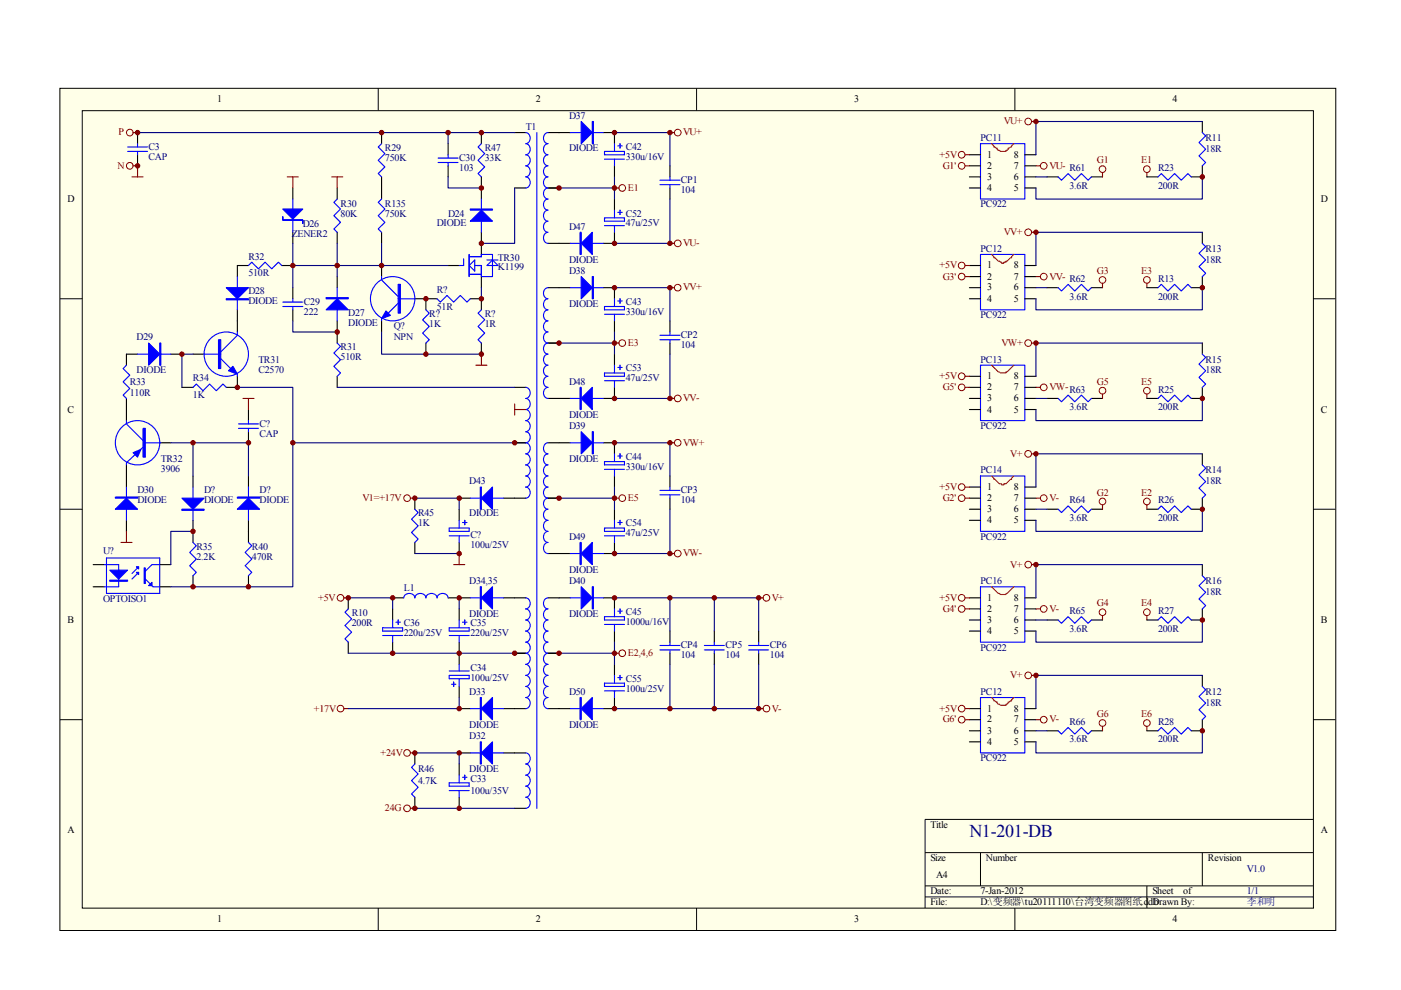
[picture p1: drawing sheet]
<svg xmlns="http://www.w3.org/2000/svg" width="297mm" height="210mm" viewBox="0 0 297 210" stroke-linecap="round" stroke-linejoin="round" font-family="sans-serif">
<path d="M12.7 18.7h270.5v178.6h-270.5z" fill="#ffffe8"/>
<g fill="none" stroke="#000" stroke-width=".21">
<path d="M12.7 18.7h270.5v178.6h-270.5zM80.2 18.7v4.7M147.7 18.7v4.7M215.2 18.7v4.7M17.4 23.5h261.1v169h-261.1zM12.7 63.3h4.7M278.4 63.3h4.7M12.7 108h4.7M278.4 108h4.7M12.7 152.6h4.7M278.4 152.6h4.7M278.4 173.7h-82.3v18.8"/>
<path d="M80.2 192.5v4.7M147.7 192.5v4.7M196.1 180.8h82.3M196.1 187.8h82.3M196.1 190.2h82.3M207.9 180.8v7M215.2 192.5v4.7M243.2 187.8v4.7M254.9 180.8v7"/>
</g>
<g fill="none" stroke="#000" stroke-width=".23">
<path d="M29.2 28.1v2.4M29.2 32.8v2.4M62.1 39.9v2.3M71.5 39.9v2.3M80.9 28.1v2.4M80.9 37.5v4.7M95 30.5v2.3M95 35.2v2.3M102.1 28.1v2.4M102.1 37.5v4.7M109.1 28.1h2.4M109.1 39.9h2.4"/>
<path d="M116.2 28.1h4.7M116.2 39.9h2.3M127.9 28.1h2.4v2.4M130.3 35.2v2.3M142 35.2v2.3M142 39.9v2.3M205.5 39.9h2.4M205.5 32.8h2.4M205.5 35.2h2.4M205.5 37.5h2.4M217.3 39.9h2.3M217.3 32.8h2.3"/>
<path d="M217.3 35.2h2.3M217.3 37.5h2.3M222 37.5h2.3M231.4 37.5h2.4M243.2 37.5h2.3M254.9 35.2v2.3h-2.3M254.9 25.8v2.3M52.7 56.3h-2.4v2.3M59.7 56.3h2.4M62.1 49.3v2.3M71.5 49.3v2.3M71.5 58.6v2.4"/>
<path d="M80.9 49.3v2.3M80.9 56.3v2.3M95 56.3h2.4M102.1 49.3v4.6M102.1 58.6v2.4M116.2 51.6h4.7M130.3 49.3v2.3h-2.4M130.3 42.2v2.4M205.5 56.3h2.4M205.5 58.6h2.4M217.3 56.3h2.3M217.3 58.6h2.3"/>
<path d="M254.9 58.6v2.4h-2.3M254.9 49.3v2.3M29.2 75.1h-2.4v2.3M36.2 75.1h2.4M40.9 75.1h2.4M50.3 79.8v2.3h-2.3M50.3 65.7v4.7M62.1 61v2.3M62.1 65.7v2.3M71.5 68v4.7M71.5 79.8v2.3M80.9 68v2.4"/>
<path d="M88 63.3h4.7M90.3 63.3v2.4M90.3 72.7v2.4M99.7 63.3h2.4v2.4M102.1 72.7v2.4M116.2 72.7h2.3M116.2 61h4.7M127.9 61h2.4v2.3M130.3 68v2.4M130.3 75.1v2.3M142 68v2.4M142 72.7v2.4"/>
<path d="M205.5 61h2.4M205.5 63.3h2.4M205.5 79.8h2.4M217.3 61h2.3M217.3 63.3h2.3M217.3 79.8h2.3M222 61h2.3M231.4 61h2.4M243.2 61h2.3M254.9 72.7v2.4M26.8 84.5v4.7M26.8 98.6v4.7"/>
<path d="M33.9 93.9h2.3M38.6 82.1h2.3M52.7 86.8v2.4M52.7 91.5v2.4M109.1 82.1h2.4M109.1 93.9h2.4M116.2 93.9h4.7M116.2 84.5h4.7M127.9 93.9h2.4v2.3M130.3 82.1v2.4h-2.4M205.5 82.1h2.4M205.5 84.5h2.4"/>
<path d="M205.5 86.8h2.4M217.3 82.1h2.3M217.3 84.5h2.3M217.3 86.8h2.3M222 84.5h2.3M231.4 84.5h2.4M243.2 84.5h2.3M254.9 82.1v2.4h-2.3M254.9 96.2v2.4M19.8 119.7h2.3M26.8 110.3v2.4M33.9 119.7h2.3"/>
<path d="M40.9 100.9v2.4M40.9 110.3v4.7M52.7 100.9v2.4M52.7 110.3v4.7M88 105.6v2.4M88 115v2.4M97.4 105.6h2.3M97.4 108v2.3M97.4 115v2.4M106.8 105.6h4.7M116.2 105.6h2.3M116.2 117.4h4.7"/>
<path d="M130.3 115v2.4h-2.4M130.3 100.9v2.4M130.3 108v2.3M142 100.9v2.4M142 105.6v2.4M205.5 105.6h2.4M205.5 103.3h2.4M205.5 108h2.4M205.5 110.3h2.4M217.3 105.6h2.3M217.3 103.3h2.3M217.3 108h2.3"/>
<path d="M217.3 110.3h2.3M222 108h2.3M231.4 108h2.4M243.2 108h2.3M254.9 105.6v2.4h-2.3M254.9 119.7v2.4M19.8 124.4h2.3M33.9 124.4h2.3M40.9 122.1v2.3M52.7 122.1v2.3M73.8 126.8v2.3M73.8 136.2v2.3"/>
<path d="M83.2 126.8h2.4M83.2 129.1v2.4M83.2 136.2v2.3M95 126.8h4.7M97.4 129.1v2.4M97.4 136.2v4.7M106.8 126.8h4.7M109.1 138.5h2.4M116.2 138.5h2.3M116.2 126.8h4.7M127.9 126.8h2.4v2.3M130.3 133.8v2.4"/>
<path d="M142 133.8v2.4M142 138.5v2.4M151.4 133.8v2.4M151.4 138.5v2.4M160.9 133.8v2.4M160.9 138.5v2.4M205.5 126.8h2.4M205.5 129.1h2.4M205.5 131.5h2.4M205.5 133.8h2.4M217.3 126.8h2.3M217.3 129.1h2.3"/>
<path d="M217.3 131.5h2.3M217.3 133.8h2.3M222 131.5h2.3M231.4 131.5h2.4M243.2 131.5h2.3M254.9 129.1v2.4h-2.3M88 159.6v2.4M97.4 150.2h2.3M97.4 145.5v2.4M97.4 159.6h2.3M106.8 150.2h4.7M106.8 159.6h4.7"/>
<path d="M116.2 150.2h4.7M130.3 147.9v2.3h-2.4M130.3 140.9v2.3M205.5 150.2h2.4M205.5 152.6h2.4M205.5 154.9h2.4M205.5 157.3h2.4M217.3 150.2h2.3M217.3 152.6h2.3M217.3 154.9h2.3M217.3 157.3h2.3M222 154.9h2.3"/>
<path d="M231.4 154.9h2.4M243.2 154.9h2.3M254.9 143.2v2.3M254.9 152.6v2.3h-2.3M88 169v2.4M97.4 162v2.3M97.4 169v2.4M109.1 171.4h2.4"/>
</g>
<g fill="none" stroke="#00f" stroke-width=".23">
<path d="M27 31.2h4.3M27 32.1h4.3M29.2 30.5v.7M29.2 32.1v.7M80.9 30.5l-.7 .7 1.4 1.4-1.4 1.4 1.4 1.4-1.4 1.4 .7 .7M92.9 33.5h4.2M92.9 34.5h4.2M95 32.8v.7M95 34.5v.7M102.1 30.5l-.7 .7 1.4 1.4-1.4 1.4 1.4 1.4-1.4 1.4 .7 .7M111.5 28.1a1.2 1.2 0 0 1 .9 1.2 1.2 1.2 0 0 1-.9 1.2 1.2 1.2 0 0 1 .9 1.1 1.2 1.2 0 0 1-.9 1.2 1.2 1.2 0 0 1 .9 1.2 1.2 1.2 0 0 1-.9 1.2 1.2 1.2 0 0 1 .9 1.1 1.2 1.2 0 0 1-.9 1.2 1.2 1.2 0 0 1 .9 1.2 1.2 1.2 0 0 1-.9 1.2M113.8 28.1v143.3"/>
<path d="M116.2 28.1a1.2 1.2 0 0 0-1 1.2 1.2 1.2 0 0 0 1 1.2 1.21 1.21 0 0 0-1 1.1 1.21 1.21 0 0 0 1 1.2 1.2 1.2 0 0 0-1 1.2 1.2 1.2 0 0 0 1 1.2 1.2 1.2 0 0 0-1 1.1 1.2 1.2 0 0 0 1 1.2 1.2 1.2 0 0 0-1 1.2 1.2 1.2 0 0 0 1 1.2 1.2 1.2 0 0 0-1 1.1 1.2 1.2 0 0 0 1 1.2 1.2 1.2 0 0 0-1 1.2 1.2 1.2 0 0 0 1 1.2 1.2 1.2 0 0 0-1 1.1 1.2 1.2 0 0 0 1 1.2 1.21 1.21 0 0 0-1 1.2 1.21 1.21 0 0 0 1 1.2 1.2 1.2 0 0 0-1 1.1 1.2 1.2 0 0 0 1 1.2M120.9 28.1h7M128.2 32.1h4.2v.7h-4.2zM128.2 33.7h4.2M130.3 30.5v1.6M130.3 33.7v1.5M131 30.9h.9M131.5 30.5v.9M139.9 39.2h4.3M139.9 38.2h4.3M142 37.5v.7M142 39.2v.7"/>
<path d="M207.9 30.5h9.4v11.7h-9.4zM224.3 37.5l.8 .7 1.4-1.4 1.4 1.4 1.4-1.4 1.4 1.4 .7-.7M245.5 37.5l.7-.7 1.4 1.4 1.4-1.4 1.4 1.4 1.5-1.4 .7 .7M254.9 28.1l.7 .7-1.4 1.4 1.4 1.4-1.4 1.4 1.4 1.5-.7 .7M50.3 58.6v7.1M52.7 56.3l.7-.7 1.4 1.4 1.4-1.4 1.4 1.4 1.4-1.4 .7 .7M62.1 42.2v7.1M71.5 42.2l-.7 .7 1.4 1.4-1.4 1.4 1.4 1.4-1.4 1.4 .7 .8M80.9 58.6v.7l3.5 3.6M80.9 42.2l-.7 .7 1.4 1.4-1.4 1.4 1.4 1.4-1.4 1.4 .7 .8M98.3 54.9v1.4h-.9M99.5 54.4h2.6v-.5h2.3v4.7h-2.3v-2.3h-1.4"/>
<path d="M99.5 53.9v4.7M99.5 58.2h2.6M99.5 56.3l1.2-1.2v2.4zM102.1 42.2v7.1M103.2 56.3l1.2-1.2 1.2 1.2zM103.2 55.1h2.4M120.9 51.6h7M128.2 46.2h4.2v.7h-4.2zM128.2 47.8h4.2M130.3 44.6v1.6M130.3 47.8v1.5M131 45h.9"/>
<path d="M131.5 44.6v.9M207.9 53.9h9.4v11.8h-9.4zM254.9 51.6l.7 .7-1.4 1.4 1.4 1.4-1.4 1.4 1.4 1.4-.7 .7M26.8 77.4l-.7 .7 1.4 1.4-1.4 1.5 1.4 1.4-1.4 1.4 .7 .7M29.2 75.1h7M43.3 75.1h3.5M46.8 76l2.1 2.1M50.3 70.4v.7l-3.5 3.5M50.3 79.3v.5M60 64h4.2M60 65h4.2M62.1 63.3v.7"/>
<path d="M62.1 65v.7M71.5 72.7l.7 .7-1.4 1.5 1.4 1.4-1.4 1.4 1.4 1.4-.7 .7M71.5 61v7M80.9 67.6v.4M84.4 64.3l-2.1 2.1M84.4 63.3h3.6M90.3 65.7l.7 .7-1.4 1.4 1.4 1.4-1.4 1.4 1.4 1.4-.7 .7M92.7 63.3l.7 .7 1.4-1.4 1.4 1.4 1.4-1.4 1.4 1.4 .7-.7M102.1 65.7l-.7 .7 1.4 1.4-1.4 1.4 1.4 1.4-1.4 1.4 .7 .7M116.2 65.7a1.2 1.2 0 0 0-1 1.2 1.2 1.2 0 0 0 1 1.1 1.2 1.2 0 0 0-1 1.2 1.2 1.2 0 0 0 1 1.2 1.2 1.2 0 0 0-1 1.2 1.2 1.2 0 0 0 1 1.1 1.2 1.2 0 0 0-1 1.2 1.2 1.2 0 0 0 1 1.2 1.2 1.2 0 0 0-1 1.2 1.2 1.2 0 0 0 1 1.1 1.21 1.21 0 0 0-1 1.2 1.21 1.21 0 0 0 1 1.2 1.2 1.2 0 0 0-1 1.2 1.2 1.2 0 0 0 1 1.1 1.2 1.2 0 0 0-1 1.2 1.2 1.2 0 0 0 1 1.2M116.2 61a1.2 1.2 0 0 0-1 1.2 1.2 1.2 0 0 0 1 1.1 1.2 1.2 0 0 0-1 1.2 1.2 1.2 0 0 0 1 1.2M120.9 61h7"/>
<path d="M128.2 65h4.2v.7h-4.2zM128.2 79.1h4.2v.7h-4.2zM128.2 66.6h4.2M130.3 63.3v1.7M130.3 66.6v1.4M130.3 77.4v1.7M131 63.8h.9M131 77.9h.9M131.5 63.3v1M131.5 77.4v1M139.9 72h4.3M139.9 71.1h4.3"/>
<path d="M142 70.4v.7M142 72v.7M207.9 77.4h9.4v11.8h-9.4zM224.3 61l.8 .7 1.4-1.4 1.4 1.4 1.4-1.4 1.4 1.4 .7-.7M245.5 61l.7-.7 1.4 1.4 1.4-1.4 1.4 1.4 1.5-1.4 .7 .7M254.9 75.1l.7 .7-1.4 1.4 1.4 1.4-1.4 1.4 1.4 1.4-.7 .7M26.8 89.2v.7l3.5 3.5M30.3 94.8l-3.5 3.3v.5M30.8 93.9h3.3M40.9 82.1l.7-.7 1.4 1.4 1.4-1.4 1.5 1.4 1.4-1.4 .7 .7M50.6 89.9h4.2M50.6 90.8h4.2"/>
<path d="M52.7 89.2v.7M52.7 90.8v.7M111.5 82.1a1.2 1.2 0 0 1 .9 1.2 1.2 1.2 0 0 1-.9 1.2 1.2 1.2 0 0 1 .9 1.2 1.2 1.2 0 0 1-.9 1.1 1.2 1.2 0 0 1 .9 1.2 1.2 1.2 0 0 1-.9 1.2 1.2 1.2 0 0 1 .9 1.2 1.2 1.2 0 0 1-.9 1.1 1.2 1.2 0 0 1 .9 1.2 1.2 1.2 0 0 1-.9 1.2 1.2 1.2 0 0 1 .9 1.2 1.2 1.2 0 0 1-.9 1.1M111.5 96.2a1.2 1.2 0 0 1 .9 1.2 1.2 1.2 0 0 1-.9 1.2 1.2 1.2 0 0 1 .9 1.1 1.2 1.2 0 0 1-.9 1.2 1.2 1.2 0 0 1 .9 1.2 1.2 1.2 0 0 1-.9 1.2 1.2 1.2 0 0 1 .9 1.1 1.2 1.2 0 0 1-.9 1.2M116.2 96.2a1.2 1.2 0 0 0-1 1.2 1.2 1.2 0 0 0 1 1.2 1.2 1.2 0 0 0-1 1.1 1.2 1.2 0 0 0 1 1.2 1.2 1.2 0 0 0-1 1.2 1.2 1.2 0 0 0 1 1.2 1.2 1.2 0 0 0-1 1.1 1.2 1.2 0 0 0 1 1.2 1.2 1.2 0 0 0-1 1.2 1.2 1.2 0 0 0 1 1.2 1.21 1.21 0 0 0-1 1.1 1.21 1.21 0 0 0 1 1.2 1.2 1.2 0 0 0-1 1.2 1.2 1.2 0 0 0 1 1.2 1.2 1.2 0 0 0-1 1.1 1.2 1.2 0 0 0 1 1.2 1.2 1.2 0 0 0-1 1.2 1.2 1.2 0 0 0 1 1.2M116.2 93.9a1.2 1.2 0 0 0-1 1.2 1.2 1.2 0 0 0 1 1.1M120.9 93.9h7M120.9 84.5h7M128.2 97.9h4.2v.7h-4.2zM128.2 99.5h4.2M128.2 80.7h4.2M130.3 80.7v1.4"/>
<path d="M130.3 96.2v1.7M130.3 99.5v1.4M131 96.7h.9M131.5 96.2v1M224.3 84.5l.8 .7 1.4-1.4 1.4 1.4 1.4-1.4 1.4 1.4 .7-.7M245.5 84.5l.7-.7 1.4 1.4 1.4-1.4 1.4 1.4 1.5-1.4 .7 .7M254.9 98.6l.7 .7-1.4 1.4 1.4 1.4-1.4 1.4 1.4 1.4-.7 .7M22.1 119.7h3.1v4.7h-3.1M22.6 118.3h11.3v7.5h-11.3zM26.8 103.3v7M33.9 119.7h-1.7l-1.4 1.4M40.9 115l.7 .7-1.4 1.4 1.4 1.4-1.4 1.4 1.4 1.5-.7 .7"/>
<path d="M40.9 103.3v7M52.7 115l.7 .7-1.4 1.4 1.4 1.4-1.4 1.4 1.4 1.5-.7 .7M52.7 103.3v7M88 108l.7 .7-1.5 1.4 1.5 1.4-1.5 1.4 1.5 1.4-.7 .7M95.2 112h4.3v.7h-4.3zM95.2 113.6h4.3M97.4 110.3v1.7M97.4 113.6v1.4M98.1 110.8h.9M98.5 110.3v1M99.7 105.6h7.1M120.9 117.4h7"/>
<path d="M128.2 113.6h4.2M128.2 112h4.2v.7h-4.2zM130.3 110.3v1.7M130.3 113.6v1.4M131 110.8h.9M131.5 110.3v1M139.9 104.9h4.3M139.9 104h4.3M142 103.3v.7M142 104.9v.7M207.9 100.9h9.4v11.8h-9.4zM224.3 108l.8 .7 1.4-1.4 1.4 1.4 1.4-1.4 1.4 1.4 .7-.7"/>
<path d="M245.5 108l.7-.7 1.4 1.4 1.4-1.4 1.4 1.4 1.5-1.4 .7 .7M29.4 121.4l-1.4 1.4M29.4 120.2l-1.4 1.4M30.8 122.8l1.7 1.6h1.4M73.8 129.1l-.7 .7 1.4 1.4-1.4 1.4 1.4 1.4-1.4 1.4 .7 .8M81.1 134.7h4.3M81.1 133.1h4.3v.7h-4.3zM83.2 131.5v1.6M83.2 134.7v1.5M84 131.9h.9M84.4 131.5v.9M85.6 126.8a1.21 1.21 0 0 1 1.2-1 1.21 1.21 0 0 1 1.2 1 1.2 1.2 0 0 1 1.1-1 1.2 1.2 0 0 1 1.2 1 1.21 1.21 0 0 1 1.2-1 1.21 1.21 0 0 1 1.2 1 1.2 1.2 0 0 1 1.1-1 1.2 1.2 0 0 1 1.2 1"/>
<path d="M95.2 133.1h4.3v.7h-4.3zM95.2 134.7h4.3M97.4 131.5v1.6M97.4 134.7v1.5M98.1 131.9h.9M98.5 131.5v.9M99.7 126.8h7.1M111.5 126.8a1.2 1.2 0 0 1 .9 1.1 1.2 1.2 0 0 1-.9 1.2 1.2 1.2 0 0 1 .9 1.2 1.2 1.2 0 0 1-.9 1.2 1.2 1.2 0 0 1 .9 1.1 1.2 1.2 0 0 1-.9 1.2 1.2 1.2 0 0 1 .9 1.2 1.2 1.2 0 0 1-.9 1.2 1.2 1.2 0 0 1 .9 1.1 1.2 1.2 0 0 1-.9 1.2 1.2 1.2 0 0 1 .9 1.2 1.2 1.2 0 0 1-.9 1.2 1.2 1.2 0 0 1 .9 1.1 1.2 1.2 0 0 1-.9 1.2 1.2 1.2 0 0 1 .9 1.2 1.2 1.2 0 0 1-.9 1.1 1.2 1.2 0 0 1 .9 1.2 1.2 1.2 0 0 1-.9 1.2 1.2 1.2 0 0 1 .9 1.2 1.2 1.2 0 0 1-.9 1.1M116.2 126.8a1.2 1.2 0 0 0-1 1.1 1.2 1.2 0 0 0 1 1.2 1.2 1.2 0 0 0-1 1.2 1.2 1.2 0 0 0 1 1.2 1.2 1.2 0 0 0-1 1.1 1.2 1.2 0 0 0 1 1.2 1.2 1.2 0 0 0-1 1.2 1.2 1.2 0 0 0 1 1.2 1.2 1.2 0 0 0-1 1.1 1.2 1.2 0 0 0 1 1.2 1.21 1.21 0 0 0-1 1.2 1.21 1.21 0 0 0 1 1.2 1.2 1.2 0 0 0-1 1.1 1.2 1.2 0 0 0 1 1.2 1.2 1.2 0 0 0-1 1.2 1.2 1.2 0 0 0 1 1.1 1.2 1.2 0 0 0-1 1.2 1.2 1.2 0 0 0 1 1.2 1.2 1.2 0 0 0-1 1.2 1.2 1.2 0 0 0 1 1.1M120.9 126.8h7M128.2 130.8h4.2v.7h-4.2zM128.2 132.4h4.2"/>
<path d="M130.3 129.1v1.7M130.3 132.4v1.4M131 129.6h.9M131.5 129.1v.9M139.9 137.8h4.3M139.9 136.9h4.3M142 136.2v.7M142 137.8v.7M149.3 137.8h4.3M149.3 136.9h4.3M151.4 136.2v.7M151.4 137.8v.7"/>
<path d="M158.7 137.8h4.3M158.7 136.9h4.3M160.9 136.2v.7M160.9 137.8v.7M207.9 124.4h9.4v11.8h-9.4zM224.3 131.5l.8 .7 1.4-1.4 1.4 1.4 1.4-1.4 1.4 1.4 .7-.7M245.5 131.5l.7-.7 1.4 1.4 1.4-1.4 1.4 1.4 1.5-1.4 .7 .7M254.9 122.1l.7 .7-1.4 1.4 1.4 1.4-1.4 1.4 1.4 1.4-.7 .7M95.2 143.2h4.3v.7h-4.3zM95.2 142.3h4.3M95.7 145.1h1M96.2 144.6v.9"/>
<path d="M97.4 140.9v1.4M97.4 143.9v1.6M99.7 150.2h7.1M99.7 159.6h7.1M111.5 159.6a1.2 1.2 0 0 1 .9 1.2 1.2 1.2 0 0 1-.9 1.2 1.2 1.2 0 0 1 .9 1.2 1.2 1.2 0 0 1-.9 1.1 1.2 1.2 0 0 1 .9 1.2 1.2 1.2 0 0 1-.9 1.2 1.2 1.2 0 0 1 .9 1.2 1.2 1.2 0 0 1-.9 1.1 1.2 1.2 0 0 1 .9 1.2 1.2 1.2 0 0 1-.9 1.2M120.9 150.2h7M128.2 144.8h4.2v.7h-4.2zM128.2 146.5h4.2M130.3 143.2v1.6M130.3 146.5v1.4M131 143.7h.9M131.5 143.2v.9"/>
<path d="M207.9 147.9h9.4v11.7h-9.4zM224.3 154.9l.8 .7 1.4-1.4 1.4 1.4 1.4-1.4 1.4 1.4 .7-.7M245.5 154.9l.7-.7 1.4 1.4 1.4-1.4 1.4 1.4 1.5-1.4 .7 .7M254.9 145.5l.7 .8-1.4 1.4 1.4 1.4-1.4 1.4 1.4 1.4-.7 .7M88 162l-.8 .7 1.5 1.4-1.5 1.4 1.5 1.4-1.5 1.4 .8 .7M95.2 166h4.3v.7h-4.3zM95.2 167.6h4.3M97.4 164.3v1.7M97.4 167.6v1.4M98.1 164.8h.9M98.5 164.3v1"/>
<circle cx="48" cy="75.1" r="4.7"/>
<circle cx="83.3" cy="63.3" r="4.7"/>
<circle cx="29.2" cy="93.9" r="4.7"/>
</g>
<g fill="#00f" stroke="#00f" stroke-width=".23">
<path d="M99.7 46.9l2.4-2.3 2.3 2.3z"/>
<path d="M31.5 72.7l2.4 2.4-2.4 2.3z"/>
<path d="M48 61h4.7l-2.4 2.3z"/>
<path d="M26.8 105.6l2.4 2.4h-4.7z"/>
<path d="M38.6 105.6h4.7l-2.4 2.4z"/>
<path d="M50.3 108l2.4-2.4 2.3 2.4z"/>
<path d="M71.5 63.3l2.3 2.4h-4.7z"/>
<path d="M81.8 65.9l1 1-1.9 .7z"/>
<path d="M60 44.3h4.2l-2.1 2.1z"/>
<path d="M48.4 78.6l1-.9 .9 1.6z"/>
<path d="M23.3 120.9h3.7l-1.8 1.9z"/>
<path d="M28.9 120.2h.5v.5z"/>
<path d="M28.9 121.4h.5v.4z"/>
<path d="M31.5 124.2l.7-.7v.7z"/>
<path d="M28.2 96l1.7-.7-.7 1.6z"/>
<path d="M102.1 105.6l2.3-2.3v4.7z"/>
<path d="M123.2 51.6l2.4-2.3v4.6z"/>
<path d="M123.2 25.8l2.4 2.3-2.4 2.4z"/>
<path d="M123.2 58.6l2.4 2.4-2.4 2.3z"/>
<path d="M123.2 91.5l2.4 2.4-2.4 2.3z"/>
<path d="M123.2 124.4l2.4 2.4-2.4 2.3z"/>
<path d="M102.1 126.8l2.3-2.4v4.7z"/>
<path d="M102.1 150.2l2.3-2.3v4.7z"/>
<path d="M123.2 84.5l2.4-2.4v4.7z"/>
<path d="M123.2 117.4l2.4-2.4v4.7z"/>
<path d="M125.6 147.9v4.7l-2.4-2.4z"/>
<path d="M102.1 159.6l2.3-2.3v4.7z"/>
<path d="M99.7 44.3h4.7v.3h-4.7z" fill-rule="evenodd"/>
<path d="M33.9 72.7h.2v4.7h-.2z" fill-rule="evenodd"/>
<path d="M48 63.3h4.7v.3h-4.7z" fill-rule="evenodd"/>
<path d="M24.5 105.4h4.7v.2h-4.7z" fill-rule="evenodd"/>
<path d="M38.6 108h4.7v.2h-4.7z" fill-rule="evenodd"/>
<path d="M50.3 105.4h4.7v.2h-4.7z" fill-rule="evenodd"/>
<path d="M69.1 63.1h4.7v.2h-4.7z" fill-rule="evenodd"/>
<path d="M84.4 60.3h.5v6.1h-.5z" fill-rule="evenodd"/>
<path d="M60 46v.7h4.2v.7v-.7h-4.2z" fill-rule="evenodd"/>
<path d="M46.3 72h.5v6.1h-.5z" fill-rule="evenodd"/>
<path d="M23.3 123h3.7v.2h-3.7z" fill-rule="evenodd"/>
<path d="M30.6 120.4h.2v3.3h-.2z" fill-rule="evenodd"/>
<path d="M30.3 90.8h.5v6.1h-.5z" fill-rule="evenodd"/>
<path d="M101.8 103.3h.3v4.7h-.3z" fill-rule="evenodd"/>
<path d="M123 49.3h.2v4.6h-.2z" fill-rule="evenodd"/>
<path d="M125.6 25.8h.2v4.7h-.2z" fill-rule="evenodd"/>
<path d="M125.6 58.6h.2v4.7h-.2z" fill-rule="evenodd"/>
<path d="M125.6 91.5h.2v4.7h-.2z" fill-rule="evenodd"/>
<path d="M125.6 124.4h.2v4.7h-.2z" fill-rule="evenodd"/>
<path d="M101.8 124.4h.3v4.7h-.3z" fill-rule="evenodd"/>
<path d="M101.8 147.9h.3v4.7h-.3z" fill-rule="evenodd"/>
<path d="M123 82.1h.2v4.7h-.2z" fill-rule="evenodd"/>
<path d="M123 115h.2v4.7h-.2z" fill-rule="evenodd"/>
<path d="M123 147.9h.2v4.7h-.2z" fill-rule="evenodd"/>
<path d="M101.8 157.3h.3v4.7h-.3z" fill-rule="evenodd"/>
</g>
<g fill="none" stroke="#800000" stroke-width=".21">
<circle cx="27.5" cy="35.2" r=".71"/>
<circle cx="27.5" cy="28.1" r=".71"/>
<circle cx="131.9" cy="39.9" r=".71"/>
<circle cx="143.7" cy="28.1" r=".71"/>
<circle cx="203.9" cy="35.2" r=".71"/>
<circle cx="203.9" cy="32.8" r=".71"/>
<circle cx="218" cy="25.8" r=".71"/>
<circle cx="221.3" cy="35.2" r=".71"/>
<circle cx="233.8" cy="35.9" r=".71"/>
<circle cx="243.2" cy="35.9" r=".71"/>
<circle cx="143.7" cy="51.6" r=".71"/>
<circle cx="203.9" cy="56.3" r=".7"/>
<circle cx="203.9" cy="58.6" r=".7"/>
<circle cx="218" cy="49.2" r=".71"/>
<circle cx="221.3" cy="58.6" r=".71"/>
<circle cx="233.8" cy="59.3" r=".71"/>
<circle cx="243.2" cy="59.3" r=".71"/>
<circle cx="131.9" cy="72.7" r=".71"/>
<circle cx="143.7" cy="61" r=".71"/>
<circle cx="203.9" cy="79.8" r=".71"/>
<circle cx="218" cy="72.7" r=".71"/>
<circle cx="143.7" cy="93.9" r=".71"/>
<circle cx="143.7" cy="84.5" r=".71"/>
<circle cx="203.9" cy="82.1" r=".71"/>
<circle cx="218" cy="96.2" r=".71"/>
<circle cx="221.3" cy="82.1" r=".71"/>
<circle cx="233.8" cy="82.8" r=".71"/>
<circle cx="243.2" cy="82.8" r=".71"/>
<circle cx="86.3" cy="105.6" r=".71"/>
<circle cx="131.9" cy="105.6" r=".71"/>
<circle cx="143.7" cy="117.4" r=".71"/>
<circle cx="203.9" cy="105.6" r=".7"/>
<circle cx="203.9" cy="103.3" r=".7"/>
<circle cx="218" cy="119.7" r=".71"/>
<circle cx="221.3" cy="105.6" r=".71"/>
<circle cx="233.8" cy="106.3" r=".71"/>
<circle cx="243.2" cy="106.3" r=".71"/>
<circle cx="72.2" cy="126.8" r=".71"/>
<circle cx="131.9" cy="138.5" r=".71"/>
<circle cx="162.5" cy="126.8" r=".71"/>
<circle cx="203.9" cy="129.1" r=".71"/>
<circle cx="203.9" cy="126.8" r=".71"/>
<circle cx="221.3" cy="129.1" r=".71"/>
<circle cx="233.8" cy="129.8" r=".71"/>
<circle cx="243.2" cy="129.8" r=".71"/>
<circle cx="72.2" cy="150.2" r=".71"/>
<circle cx="86.3" cy="159.6" r=".71"/>
<circle cx="162.5" cy="150.2" r=".71"/>
<circle cx="203.9" cy="152.6" r=".7"/>
<circle cx="203.9" cy="150.2" r=".7"/>
<circle cx="218" cy="143.2" r=".71"/>
<circle cx="221.3" cy="152.6" r=".71"/>
<circle cx="233.8" cy="153.3" r=".71"/>
<circle cx="243.2" cy="153.3" r=".71"/>
<circle cx="86.3" cy="171.4" r=".71"/>
</g>
<g fill="none" stroke="#800000" stroke-width=".23">
<path d="M28 37.5h2.3M28.2 28.1h1M28.2 35.2h1v2.3M60.9 37.5h2.4M62.1 37.5v2.4M70.3 37.5h2.4M71.5 37.5v2.4M130.3 39.9h.9M142 28.1h1M204.6 35.2h.9M204.6 32.8h.9M218.7 25.8h.9"/>
<path d="M219.6 35.2h1M233.8 36.6v.9M243.2 36.6v.9M142 51.6h1M204.6 58.6h.9M204.6 56.3h.9M218.7 49.3h.9M219.6 58.6h1M100.9 77.4h2.3M102.1 75.1v2.3M130.3 72.7h.9M142 61h1"/>
<path d="M204.6 79.8h.9M218.7 72.7h.9M233.8 60.1v.9M243.2 60.1v.9M51.5 84.5h2.4M52.7 84.5v2.3M109.1 85.7v2.3M109.1 86.8h2.4M142 84.5h1M142 93.9h1M204.6 82.1h.9M218.7 96.2h.9"/>
<path d="M219.6 82.1h1M233.8 83.5v1M243.2 83.5v1M25.6 115h2.4M26.8 112.7v2.3M87 105.6h1M96.2 119.7h2.3M97.4 117.4v2.3M130.3 105.6h.9M142 117.4h1M204.6 105.6h.9M204.6 103.3h.9"/>
<path d="M218.7 119.7h.9M219.6 105.6h1M233.8 107v1M243.2 107v1M72.9 126.8h.9M130.3 138.5h.9M160.9 126.8h.9M204.6 126.8h.9M204.6 129.1h.9M219.6 129.1h1M233.8 130.5v1M243.2 130.5v1"/>
<path d="M72.9 150.2h.9M87 159.6h1M160.9 150.2h.9M204.6 150.2h.9M204.6 152.6h.9M218.7 143.2h.9M219.6 152.6h1M233.8 154v.9M243.2 154v.9M87 171.4h1"/>
</g>
<g fill="none" stroke="#000080" stroke-width=".23">
<path d="M29.2 28.1h79.9M95 37.5v2.4h7.1M95 28.1v2.4M109.1 39.9v11.7h-7M118.5 39.9h11.8M130.3 28.1h11.7v7.1M130.3 37.5v4.7M219.6 37.5h2.4M254.9 25.8h-35.3v7M254.9 37.5v4.7h-35.3v-2.3M62.1 56.3h32.9M62.1 51.6v9.4"/>
<path d="M71.5 51.6v7M80.9 51.6v4.7M142 42.2v9.4h-11.7M254.9 49.3h-35.3v7M40.9 75.1h-2.3v7M62.1 68v2.4h9.4M80.9 70.4v4.7h21.2M102.1 61v2.3M118.5 72.7h11.8M130.3 61h11.7v7M130.3 70.4v4.7M142 75.1v9.4h-11.7"/>
<path d="M219.6 61h2.4M254.9 61v4.7h-35.3v-2.4M254.9 72.7h-35.3v7.1M36.2 93.9h16.5v7M40.9 93.9v7M50.3 82.1h11.8v42.3h-25.9M62.1 93.9h47M71.5 82.1h37.6M130.3 93.9h11.7v7M219.6 84.5h2.4M254.9 84.5v4.7h-35.3v-2.4M254.9 96.2h-35.3v7.1"/>
<path d="M40.9 112.7h-4.7v7M88 105.6h9.4v2.4M88 117.4h9.4M118.5 105.6h11.8M130.3 103.3v4.7M142 108v9.4h-11.7M219.6 108h2.4M254.9 108v4.7h-35.3v-2.4M254.9 119.7h-35.3v7.1M73.8 126.8h9.4v2.3M73.8 138.5h35.3M97.4 126.8v2.3"/>
<path d="M118.5 138.5h11.8M130.3 126.8h30.6v7M130.3 136.2v4.7M142 126.8v7M151.4 126.8v7M219.6 131.5h2.4M254.9 131.5v4.7h-35.3v-2.4M88 159.6h9.4v2.4M97.4 147.9v2.3h-23.6M142 140.9v9.3M151.4 140.9v9.3M160.9 140.9v9.3h-30.6"/>
<path d="M219.6 154.9h2.4M254.9 143.2h-35.3v7M254.9 154.9v4.7h-35.3v-2.3M88 171.4h21.1"/>
</g>
<g fill="#800000" stroke="#800000" stroke-width=".21">
<circle cx="102.1" cy="28.1" r=".47"/>
<circle cx="29.2" cy="35.2" r=".47"/>
<circle cx="29.2" cy="28.1" r=".47"/>
<circle cx="90.3" cy="63.3" r=".47"/>
<circle cx="102.1" cy="75.1" r=".47"/>
<circle cx="90.3" cy="75.1" r=".47"/>
<circle cx="102.1" cy="51.6" r=".47"/>
<circle cx="102.1" cy="39.9" r=".47"/>
<circle cx="95" cy="28.1" r=".47"/>
<circle cx="80.9" cy="28.1" r=".47"/>
<circle cx="102.1" cy="63.3" r=".47"/>
<circle cx="80.9" cy="56.3" r=".47"/>
<circle cx="71.5" cy="70.4" r=".47"/>
<circle cx="71.5" cy="56.3" r=".47"/>
<circle cx="62.1" cy="56.3" r=".47"/>
<circle cx="52.7" cy="93.9" r=".47"/>
<circle cx="40.9" cy="93.9" r=".47"/>
<circle cx="40.9" cy="112.7" r=".47"/>
<circle cx="52.7" cy="124.4" r=".47"/>
<circle cx="50.3" cy="82.1" r=".47"/>
<circle cx="40.9" cy="124.4" r=".47"/>
<circle cx="62.1" cy="93.9" r=".47"/>
<circle cx="109.1" cy="93.9" r=".47"/>
<circle cx="97.4" cy="105.6" r=".47"/>
<circle cx="88" cy="105.6" r=".47"/>
<circle cx="97.4" cy="117.4" r=".47"/>
<circle cx="109.1" cy="138.5" r=".47"/>
<circle cx="97.4" cy="138.5" r=".47"/>
<circle cx="83.2" cy="138.5" r=".47"/>
<circle cx="83.2" cy="126.8" r=".47"/>
<circle cx="73.8" cy="126.8" r=".47"/>
<circle cx="97.4" cy="126.8" r=".47"/>
<circle cx="97.4" cy="150.2" r=".47"/>
<circle cx="160.9" cy="126.8" r=".47"/>
<circle cx="130.3" cy="126.8" r=".47"/>
<circle cx="130.3" cy="150.2" r=".47"/>
<circle cx="160.9" cy="150.2" r=".47"/>
<circle cx="151.4" cy="126.8" r=".47"/>
<circle cx="142" cy="126.8" r=".47"/>
<circle cx="142" cy="150.2" r=".47"/>
<circle cx="151.4" cy="150.2" r=".47"/>
<circle cx="118.5" cy="138.5" r=".47"/>
<circle cx="130.3" cy="138.5" r=".47"/>
<circle cx="130.3" cy="93.9" r=".47"/>
<circle cx="142" cy="93.9" r=".47"/>
<circle cx="142" cy="117.4" r=".47"/>
<circle cx="130.3" cy="117.4" r=".47"/>
<circle cx="130.3" cy="105.6" r=".47"/>
<circle cx="118.5" cy="105.6" r=".47"/>
<circle cx="130.3" cy="28.1" r=".47"/>
<circle cx="142" cy="28.1" r=".47"/>
<circle cx="142" cy="51.6" r=".47"/>
<circle cx="130.3" cy="51.6" r=".47"/>
<circle cx="130.3" cy="39.9" r=".47"/>
<circle cx="118.5" cy="39.9" r=".47"/>
<circle cx="118.5" cy="72.7" r=".47"/>
<circle cx="130.3" cy="72.7" r=".47"/>
<circle cx="130.3" cy="61" r=".47"/>
<circle cx="142" cy="61" r=".47"/>
<circle cx="142" cy="84.5" r=".47"/>
<circle cx="130.3" cy="84.5" r=".47"/>
<circle cx="254.9" cy="37.5" r=".47"/>
<circle cx="219.6" cy="25.8" r=".47"/>
<circle cx="254.9" cy="61" r=".47"/>
<circle cx="254.9" cy="84.5" r=".47"/>
<circle cx="254.9" cy="108" r=".47"/>
<circle cx="254.9" cy="131.5" r=".47"/>
<circle cx="254.9" cy="154.9" r=".47"/>
<circle cx="219.6" cy="119.7" r=".47"/>
<circle cx="219.6" cy="96.2" r=".47"/>
<circle cx="219.6" cy="143.2" r=".47"/>
<circle cx="219.6" cy="49.2" r=".47"/>
<circle cx="219.6" cy="72.7" r=".47"/>
<circle cx="88" cy="159.6" r=".47"/>
<circle cx="97.4" cy="159.6" r=".47"/>
<circle cx="88" cy="171.4" r=".47"/>
<circle cx="97.4" cy="171.4" r=".47"/>
<circle cx="38.6" cy="75.1" r=".47"/>
</g>
<path d="M210.2 30.5l.5 .4v.3l.7 .2v.2a2.19 2.19 0 0 0 1.9 .5v-.2l.5-.3v-.2l.7-.2v-.3l.4-.4M210.2 53.9l.5 .5v.3h.2l.7 .7 .8 .2v.2h.4v-.2h.5v-.2h.2l.7-.7h.3v-.3l.4-.5M210.2 77.4l.3 .3a3.7 3.7 0 0 0 1.9 1.4h.9v-.3h.2l1.4-1.4M210.2 100.9l.5 .5v.2h.2l.5 .5a.74 .74 0 0 0 1 .5v.2h.4v-.2a.74 .74 0 0 0 1-.5l.4-.5h.3v-.2l.4-.5M210.2 124.4l.3 .2a3.7 3.7 0 0 0 1.9 1.5h.9v-.3h.2l1.4-1.4M210.2 147.9l.5 .5v.2l.7 .2a1.27 1.27 0 0 0 1.7 .7l.4-.2 .3-.5 .7-.2v-.2l.4-.5" fill="none" stroke="#f00" stroke-width=".23"/>
<text font-size="3.8" fill="#000080" x="205.6" y="177.5">N1-201-DB</text>
<g font-size="2.1">
<text x="46.1" y="21.7">1</text>
<text x="113.6" y="21.7">2</text>
<text x="181.1" y="21.7">3</text>
<text x="248.6" y="21.7">4</text>
<text x="209.3" y="33.5">1</text>
<text x="209.3" y="35.7">2</text>
<text x="215" y="35.7">7</text>
<text x="215" y="33.5">8</text>
<text x="209.3" y="38.1">3</text>
<text x="209.3" y="40.5">4</text>
<text x="215" y="40.5">5</text>
<text x="215" y="38.1">6</text>
<text x="14.3" y="42.8">D</text>
<text x="280.1" y="42.8">D</text>
<text x="209.3" y="56.9">1</text>
<text x="209.3" y="59.3">2</text>
<text x="215" y="59.3">7</text>
<text x="215" y="56.9">8</text>
<text x="209.3" y="61.6">3</text>
<text x="209.3" y="63.9">4</text>
<text x="215" y="63.9">5</text>
<text x="215" y="61.6">6</text>
<text x="209.3" y="80.4">1</text>
<text x="209.3" y="82.7">2</text>
<text x="215" y="82.7">7</text>
<text x="215" y="80.4">8</text>
<text x="14.3" y="87.5">C</text>
<text x="209.3" y="85.1">3</text>
<text x="209.3" y="87.5">4</text>
<text x="215" y="87.5">5</text>
<text x="215" y="85.1">6</text>
<text x="280.1" y="87.5">C</text>
<text x="209.3" y="103.9">1</text>
<text x="209.3" y="106.2">2</text>
<text x="215" y="106.2">7</text>
<text x="215" y="103.9">8</text>
<text x="209.3" y="108.6">3</text>
<text x="209.3" y="110.9">4</text>
<text x="215" y="110.9">5</text>
<text x="215" y="108.6">6</text>
<text x="209.3" y="127.4">1</text>
<text x="209.3" y="129.7">2</text>
<text x="215" y="129.7">7</text>
<text x="215" y="127.4">8</text>
<text x="14.3" y="132.1">B</text>
<text x="209.3" y="132.1">3</text>
<text x="209.3" y="134.4">4</text>
<text x="215" y="134.4">5</text>
<text x="215" y="132.1">6</text>
<text x="280.1" y="132.1">B</text>
<text x="209.3" y="150.9">1</text>
<text x="209.3" y="153.2">2</text>
<text x="209.3" y="155.5">3</text>
<text x="215" y="155.5">6</text>
<text x="215" y="153.2">7</text>
<text x="215" y="150.9">8</text>
<text x="209.3" y="157.9">4</text>
<text x="215" y="157.9">5</text>
<text x="14.3" y="176.7">A</text>
<text x="197.3" y="175.5">Title</text>
<text x="280.1" y="176.7">A</text>
<text x="197.3" y="182.6">Size</text>
<text x="209" y="182.6">Number</text>
<text x="256.1" y="182.6">Revision</text>
<text x="197.3" y="189.6">Date:</text>
<text x="197.3" y="192">File:</text>
<text x="198.5" y="186.1">A4</text>
<text x="207.9" y="189.6">7-Jan-2012</text>
<text x="207.9" y="192">D:\变频器\tu20111110\台湾变频器图纸.ddb</text>
<text x="244.3" y="189.6">Sheet</text>
<text x="244.3" y="192">Drawn By:</text>
<text x="250.9" y="189.6">of</text>
<text x="46.1" y="195.5">1</text>
<text x="113.6" y="195.5">2</text>
<text x="181.1" y="195.5">3</text>
<text x="248.6" y="195.5">4</text>
</g>
<g font-size="2.1" fill="#800000">
<text x="25.1" y="28.7">P</text>
<text x="144.9" y="28.7">VU+</text>
<text x="212.9" y="26.3">VU+</text>
<text x="24.9" y="35.7">N</text>
<text x="199.2" y="33.5">+5V</text>
<text x="199.9" y="35.7">G1'</text>
<text x="222.5" y="35.7">VU- R61</text>
<text x="232.6" y="34.6">G1</text>
<text x="242" y="34.6">E1</text>
<text x="133.1" y="40.5">E1</text>
<text x="144.9" y="52.2">VU-</text>
<text x="212.9" y="49.9">VV+</text>
<text x="199.2" y="56.9">+5V</text>
<text x="199.9" y="59.3">G3'</text>
<text x="222.5" y="59.3">VV- R62</text>
<text x="232.6" y="58.1">G3</text>
<text x="242" y="58.1">E3</text>
<text x="144.9" y="61.6">VV+</text>
<text x="133.1" y="73.3">E3</text>
<text x="212.3" y="73.3">VW+</text>
<text x="199.2" y="80.4">+5V</text>
<text x="199.9" y="82.7">G5'</text>
<text x="222.5" y="82.7">VW-R63</text>
<text x="232.6" y="81.5">G5</text>
<text x="242" y="81.5">E5</text>
<text x="144.9" y="85.1">VV-</text>
<text x="144.9" y="94.5">VW+</text>
<text x="214.2" y="96.9">V+</text>
<text x="76.9" y="106.2">V1=+17V</text>
<text x="133.1" y="106.2">E5</text>
<text x="199.2" y="103.9">+5V</text>
<text x="199.9" y="106.2">G2'</text>
<text x="222.5" y="106.2">V-</text>
<text x="232.6" y="105.1">G2</text>
<text x="242" y="105.1">E2</text>
<text x="144.9" y="118">VW-</text>
<text x="214.2" y="120.3">V+</text>
<text x="67.5" y="127.4">+5V</text>
<text x="163.7" y="127.4">V+</text>
<text x="199.2" y="127.4">+5V</text>
<text x="199.9" y="129.7">G4'</text>
<text x="222.5" y="129.7">V-</text>
<text x="232.6" y="128.5">G4</text>
<text x="242" y="128.5">E4</text>
<text x="133.1" y="139.1">E2,4,6</text>
<text x="214.2" y="143.8">V+</text>
<text x="66.5" y="150.9">+17V</text>
<text x="163.7" y="150.9">V-</text>
<text x="199.2" y="150.9">+5V</text>
<text x="199.9" y="153.2">G6'</text>
<text x="222.5" y="153.2">V-</text>
<text x="232.6" y="152">G6</text>
<text x="242" y="152">E6</text>
<text x="80.7" y="160.3">+24V</text>
<text x="81.6" y="172">24G</text>
</g>
<g font-size="2.1" fill="#000080">
<text x="111.5" y="27.5">T1</text>
<text x="120.6" y="25.2">D37</text>
<text x="207.9" y="29.9">PC11</text>
<text x="255.6" y="29.9">R11</text>
<text x="31.5" y="31.8">C3</text>
<text x="31.5" y="33.9">CAP</text>
<text x="81.6" y="32">R29</text>
<text x="81.6" y="34.1">750K</text>
<text x="97.4" y="34.1">C30</text>
<text x="102.8" y="32">R47</text>
<text x="102.8" y="34.1">33K</text>
<text x="120.6" y="32">DIODE</text>
<text x="132.7" y="31.8">C42</text>
<text x="132.7" y="33.9">330u/16V</text>
<text x="255.6" y="32.3">18R</text>
<text x="97.4" y="36.3">103</text>
<text x="144.4" y="38.8">CP1</text>
<text x="144.4" y="40.9">104</text>
<text x="226.7" y="40">3.6R</text>
<text x="245.5" y="36.3">R23</text>
<text x="245.5" y="40">200R</text>
<text x="72.2" y="43.8">R30</text>
<text x="72.2" y="45.9">80K</text>
<text x="81.6" y="43.8">R135</text>
<text x="81.6" y="45.9">750K</text>
<text x="95" y="45.9">D24</text>
<text x="132.7" y="45.9">C52</text>
<text x="207.9" y="44">PC922</text>
<text x="61.9" y="50.3">ZENER2</text>
<text x="64.2" y="48.2">D26</text>
<text x="92.6" y="48">DIODE</text>
<text x="120.6" y="48.7">D47</text>
<text x="132.7" y="48">47u/25V</text>
<text x="207.9" y="53.4">PC12</text>
<text x="255.6" y="53.4">R13</text>
<text x="52.7" y="55">R32</text>
<text x="52.7" y="58.5">510R</text>
<text x="105.6" y="55.3">TR30</text>
<text x="105.6" y="57.3">K1199</text>
<text x="120.6" y="55.7">DIODE</text>
<text x="120.6" y="58.1">D38</text>
<text x="245.5" y="59.7">R13</text>
<text x="255.6" y="55.7">18R</text>
<text x="52.7" y="62.3">D28</text>
<text x="52.7" y="64.4">DIODE</text>
<text x="64.4" y="64.6">C29</text>
<text x="92.6" y="62.1">R?</text>
<text x="92.6" y="65.6">51R</text>
<text x="120.6" y="65.1">DIODE</text>
<text x="132.7" y="64.6">C43</text>
<text x="226.7" y="63.5">3.6R</text>
<text x="245.5" y="63.5">200R</text>
<text x="64.4" y="66.7">222</text>
<text x="73.8" y="67">D27</text>
<text x="73.8" y="69.1">DIODE</text>
<text x="83.5" y="69.8">Q?</text>
<text x="91" y="67.2">R?</text>
<text x="91" y="69.4">1K</text>
<text x="102.8" y="67.2">R?</text>
<text x="102.8" y="69.4">1R</text>
<text x="132.7" y="66.7">330u/16V</text>
<text x="144.4" y="71.7">CP2</text>
<text x="207.9" y="67.5">PC922</text>
<text x="29" y="72.2">D29</text>
<text x="54.8" y="76.9">TR31</text>
<text x="72.2" y="74.3">R31</text>
<text x="72.2" y="76.4">510R</text>
<text x="83.5" y="72.2">NPN</text>
<text x="144.4" y="73.8">104</text>
<text x="207.9" y="76.9">PC13</text>
<text x="255.6" y="76.9">R15</text>
<text x="27.5" y="81.5">R33</text>
<text x="27.5" y="83.9">110R</text>
<text x="29" y="79.2">DIODE</text>
<text x="40.9" y="80.9">R34</text>
<text x="54.8" y="79">C2570</text>
<text x="120.6" y="81.5">D48</text>
<text x="132.7" y="78.8">C53</text>
<text x="132.7" y="80.9">47u/25V</text>
<text x="245.5" y="83.2">R25</text>
<text x="255.6" y="79.2">18R</text>
<text x="40.9" y="84.3">1K</text>
<text x="120.6" y="88.6">DIODE</text>
<text x="226.7" y="87">3.6R</text>
<text x="245.5" y="87">200R</text>
<text x="55" y="90.5">C?</text>
<text x="55" y="92.6">CAP</text>
<text x="120.6" y="90.9">D39</text>
<text x="207.9" y="90.9">PC922</text>
<text x="34.1" y="98">TR32</text>
<text x="34.1" y="100.1">3906</text>
<text x="120.6" y="98">DIODE</text>
<text x="132.7" y="97.6">C44</text>
<text x="132.7" y="99.7">330u/16V</text>
<text x="207.9" y="100.3">PC14</text>
<text x="255.6" y="100.3">R14</text>
<text x="29.1" y="104.6">D30</text>
<text x="29.1" y="106.7">DIODE</text>
<text x="43.3" y="104.6">D?</text>
<text x="43.3" y="106.7">DIODE</text>
<text x="55" y="104.6">D?</text>
<text x="55" y="106.7">DIODE</text>
<text x="99.5" y="102.7">D43</text>
<text x="144.4" y="104.6">CP3</text>
<text x="144.4" y="106.7">104</text>
<text x="226.7" y="106.7">R64</text>
<text x="245.5" y="106.7">R26</text>
<text x="255.6" y="102.7">18R</text>
<text x="88.6" y="109.5">R45</text>
<text x="88.6" y="111.6">1K</text>
<text x="99.5" y="109.5">DIODE</text>
<text x="99.7" y="114">C?</text>
<text x="132.7" y="111.6">C54</text>
<text x="132.7" y="113.7">47u/25V</text>
<text x="226.7" y="110.4">3.6R</text>
<text x="245.5" y="110.4">200R</text>
<text x="21.8" y="117.5">U?</text>
<text x="41.7" y="116.6">R35</text>
<text x="41.7" y="118.6">2.2K</text>
<text x="53.4" y="116.6">R40</text>
<text x="53.4" y="118.6">470R</text>
<text x="99.7" y="116.1">100u/25V</text>
<text x="120.6" y="114.5">D49</text>
<text x="207.9" y="114.5">PC922</text>
<text x="85.6" y="125.2">L1</text>
<text x="99.5" y="123.9">D34,35</text>
<text x="120.6" y="123.9">D40</text>
<text x="120.6" y="121.5">DIODE</text>
<text x="207.9" y="123.9">PC16</text>
<text x="255.6" y="123.9">R16</text>
<text x="21.8" y="127.6">OPTOISO1</text>
<text x="74.6" y="130.7">R10</text>
<text x="99.5" y="130.9">DIODE</text>
<text x="120.6" y="130.9">DIODE</text>
<text x="132.7" y="130.4">C45</text>
<text x="226.7" y="130.1">R65</text>
<text x="245.5" y="130.1">R27</text>
<text x="255.6" y="126.2">18R</text>
<text x="74.6" y="132.8">200R</text>
<text x="85.6" y="132.8">C36</text>
<text x="85.6" y="134.9">220u/25V</text>
<text x="99.7" y="132.8">C35</text>
<text x="99.7" y="134.9">220u/25V</text>
<text x="132.7" y="132.5">1000u/16V</text>
<text x="144.4" y="137.4">CP4</text>
<text x="153.8" y="137.4">CP5</text>
<text x="163.2" y="137.4">CP6</text>
<text x="207.9" y="137.9">PC922</text>
<text x="226.7" y="134">3.6R</text>
<text x="245.5" y="134">200R</text>
<text x="99.7" y="142.2">C34</text>
<text x="144.4" y="139.5">104</text>
<text x="153.8" y="139.5">104</text>
<text x="163.2" y="139.5">104</text>
<text x="99.5" y="147.3">D33</text>
<text x="99.7" y="144.3">100u/25V</text>
<text x="120.6" y="147.3">D50</text>
<text x="132.7" y="144.5">C55</text>
<text x="132.7" y="146.7">100u/25V</text>
<text x="207.9" y="147.3">PC12</text>
<text x="255.6" y="147.3">R12</text>
<text x="255.6" y="149.7">18R</text>
<text x="99.5" y="154.4">DIODE</text>
<text x="120.6" y="154.4">DIODE</text>
<text x="226.7" y="153.7">R66</text>
<text x="245.5" y="153.7">R28</text>
<text x="99.5" y="156.7">D32</text>
<text x="207.9" y="161.4">PC922</text>
<text x="226.7" y="157.4">3.6R</text>
<text x="245.5" y="157.4">200R</text>
<text x="88.6" y="163.8">R46</text>
<text x="88.6" y="166.1">4.7K</text>
<text x="99.5" y="163.8">DIODE</text>
<text x="99.7" y="165.9">C33</text>
<text x="99.7" y="168.2">100u/35V</text>
<text x="264.3" y="184.9">V1.0</text>
<text x="264.3" y="189.6">1/1</text>
<text x="264.3" y="192">李和明</text>
</g>
</svg>
